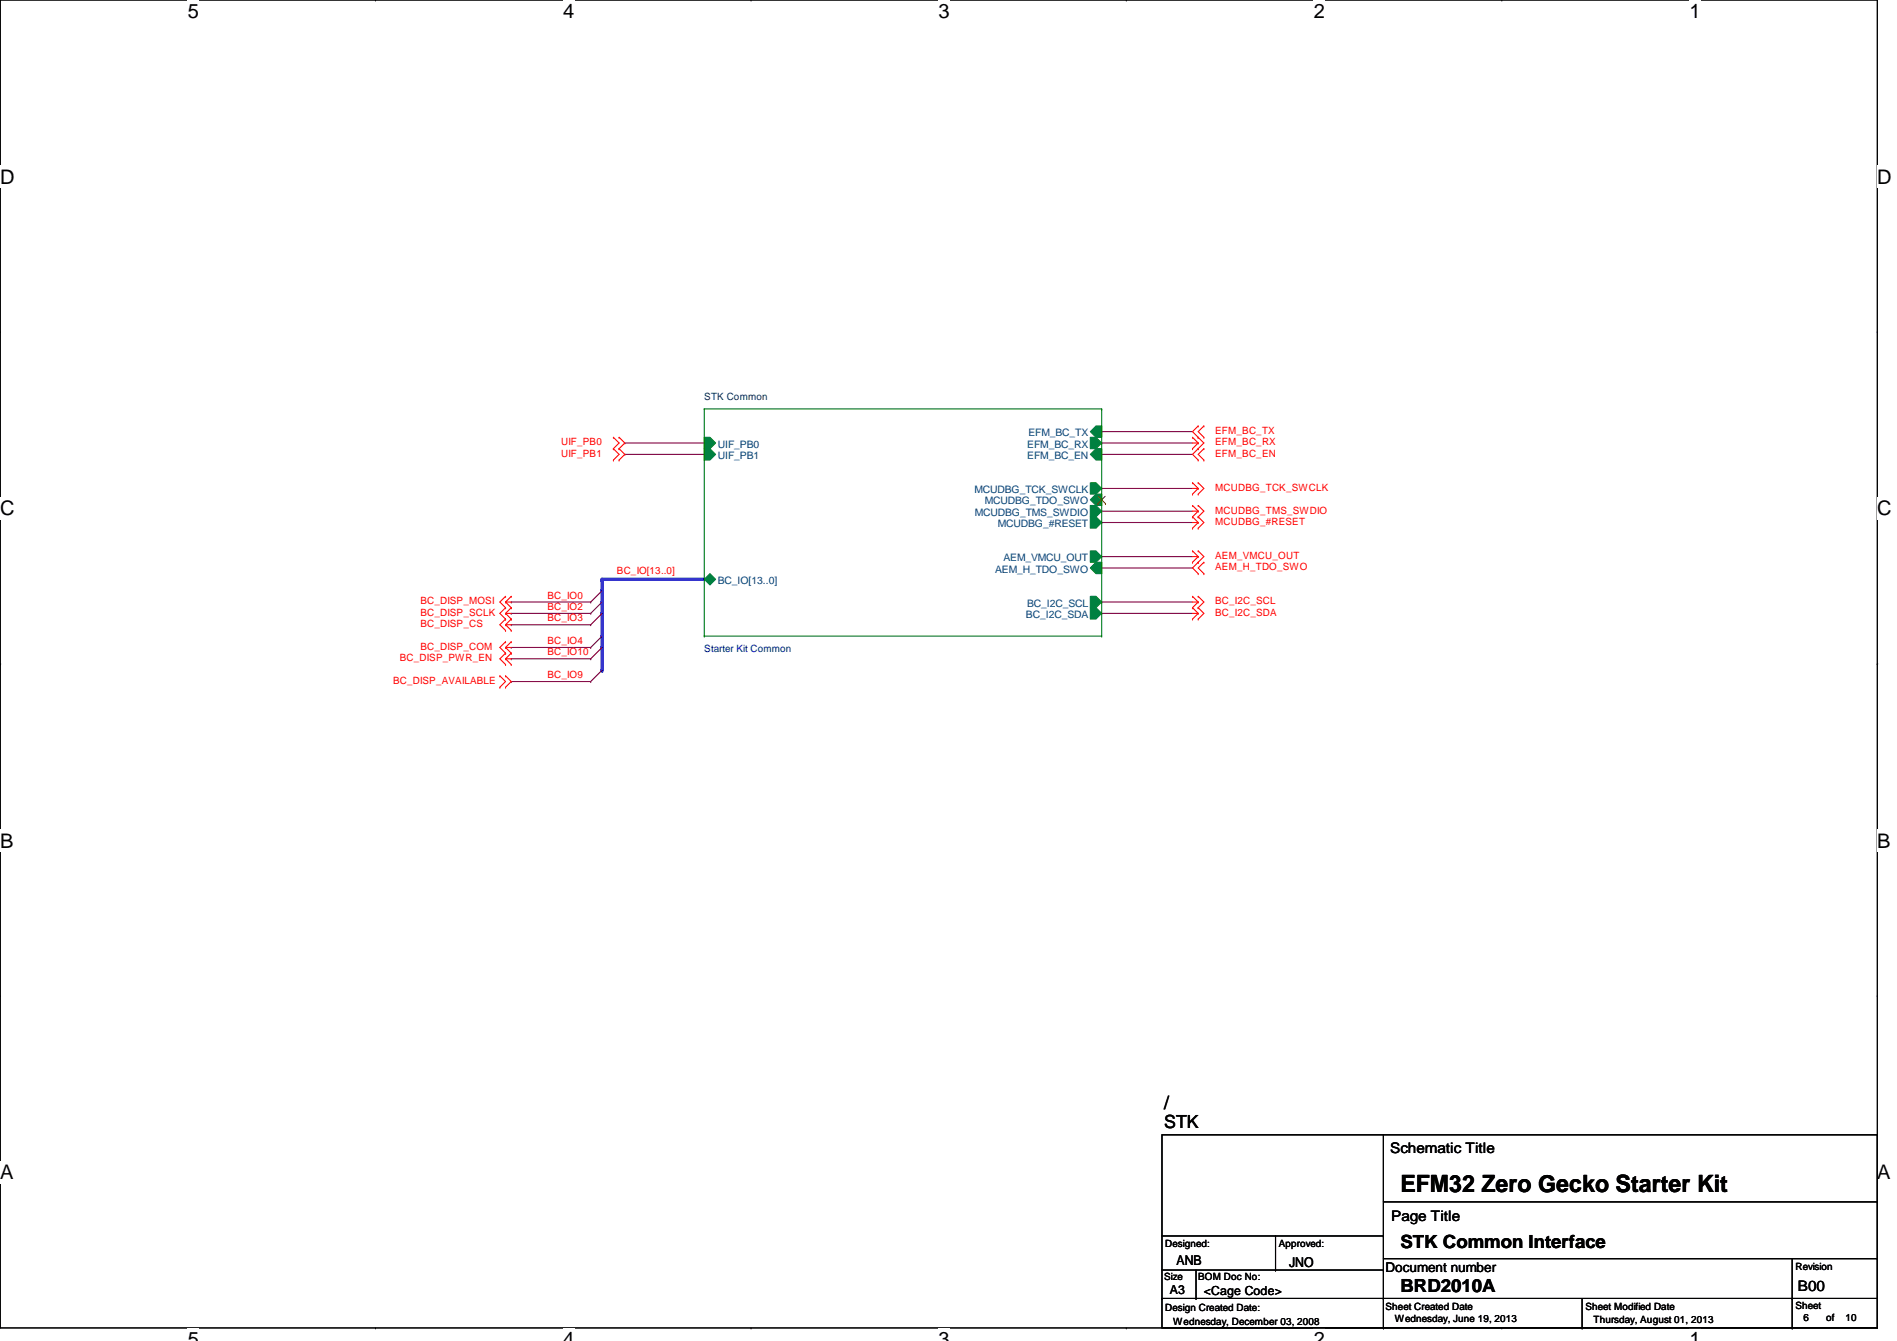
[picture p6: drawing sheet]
<svg xmlns="http://www.w3.org/2000/svg" width="297mm" height="210mm" viewBox="0 0 297 210" stroke-linecap="round" stroke-linejoin="round" font-family="sans-serif">
<path d="M0 0h294v207.9h-294z" fill="none" stroke="#000" stroke-width=".17"/>
<g fill="#fff">
<path d="M29.4 0h1.8v3.5h-1.8z"/>
<path d="M29.4 207.9h1.8v2h-1.8z"/>
</g>
<path d="M58.8 0h.1M58.8 207.9h.1" fill="none" stroke="#000" stroke-width=".17"/>
<g fill="#fff">
<path d="M88.2 0h1.7v3.5h-1.7z"/>
<path d="M88.2 207.9h1.7v2h-1.7z"/>
</g>
<path d="M117.6 0h.1M117.6 207.9h.1" fill="none" stroke="#000" stroke-width=".17"/>
<g fill="#fff">
<path d="M147 0h1.7v3.5h-1.7z"/>
<path d="M147 207.9h1.7v2h-1.7z"/>
</g>
<path d="M176.4 0h.1M176.4 207.9h.1" fill="none" stroke="#000" stroke-width=".17"/>
<g fill="#fff">
<path d="M205.7 0h1.8v3.5h-1.8z"/>
<path d="M205.7 207.9h1.8v2h-1.8z"/>
</g>
<path d="M235.2 0h.1M235.2 207.9h.1" fill="none" stroke="#000" stroke-width=".17"/>
<g fill="#fff">
<path d="M264.5 0h1.8v3.5h-1.8z"/>
<path d="M264.5 207.9h1.8v2h-1.8z"/>
<path d="M0 26h2.3v3.4h-2.3z"/>
<path d="M294 26h2.2v3.4h-2.2z"/>
<path d="M0 77.9h2.3v3.5h-2.3z"/>
<path d="M294 77.9h2.2v3.5h-2.2z"/>
</g>
<path d="M0 51.9h.1M294 51.9h.1" fill="none" stroke="#000" stroke-width=".17"/>
<g fill="#fff">
<path d="M0 129.9h2.1v3.4h-2.1z"/>
<path d="M294 129.9h2v3.4h-2z"/>
</g>
<path d="M0 103.9h.1M294 103.9h.1" fill="none" stroke="#000" stroke-width=".17"/>
<path d="M0 103.9h.1M294 103.9h.1" fill="none" stroke="#000" stroke-width=".16"/>
<g fill="#fff">
<path d="M0 181.8h2.1v3.5h-2.1z"/>
<path d="M294 181.8h2v3.5h-2z"/>
</g>
<path d="M0 155.9h.1M294 155.9h.1" fill="none" stroke="#000" stroke-width=".17"/>
<g fill="none" stroke="#800040" stroke-width=".17">
<path d="M97.8 69.3h.1M97.8 71.1h.1M97.8 69.3h12.5M97.8 71.1h12.5M80 96h.1M80 94.2h.1M80 97.8h.1M80 96h12.5M80 94.2h12.5M80 97.8h12.5M80 101.3h.1M80 106.7h.1"/>
<path d="M80 103.1h.1M80 101.3h12.5M80 106.7h12.5M80 103.1h12.5"/>
</g>
<path d="M94.3 90.7h16" fill="none" stroke="#00f" stroke-width=".51"/>
<circle cx="94.3" cy="90.7" r=".25" fill="#00f"/>
<path d="M94.3 90.7v1.8" fill="none" stroke="#00f" stroke-width=".51"/>
<circle cx="94.3" cy="92.5" r=".25" fill="#00f"/>
<path d="M94.3 94.2v1.8" fill="none" stroke="#00f" stroke-width=".51"/>
<circle cx="94.3" cy="96" r=".25" fill="#00f"/>
<path d="M94.3 96v3.6" fill="none" stroke="#00f" stroke-width=".51"/>
<circle cx="94.3" cy="99.6" r=".25" fill="#00f"/>
<path d="M94.3 92.5v1.7" fill="none" stroke="#00f" stroke-width=".51"/>
<circle cx="94.3" cy="94.2" r=".25" fill="#00f"/>
<path d="M94.3 99.6v1.7" fill="none" stroke="#00f" stroke-width=".51"/>
<circle cx="94.3" cy="101.3" r=".25" fill="#00f"/>
<path d="M94.3 101.3v3.6" fill="none" stroke="#00f" stroke-width=".51"/>
<circle cx="94.3" cy="104.9" r=".25" fill="#00f"/>
<g fill="none" stroke="#800040" stroke-width=".17">
<path d="M172.5 67.6h.1M172.5 69.3h.1M172.5 71.1h.1M172.5 76.5h.1M172.5 67.6h14.2M172.5 69.3h14.2M172.5 71.1h14.2M172.5 76.5h14.2M92.5 94.2h.1M92.5 96h.1M92.5 97.8h.1M94.3 92.5l-1.8 1.7"/>
<path d="M94.3 94.2l-1.8 1.8M94.3 99.6l-1.8 1.7M94.3 96l-1.8 1.8M172.5 80h.1M172.5 81.8h.1M172.5 94.2h.1M172.5 87.1h.1M172.5 88.9h.1M172.5 96h.1M172.5 80h14.2M172.5 81.8h14.2M172.5 94.2h14.2"/>
<path d="M172.5 87.1h14.2M172.5 88.9h14.2M172.5 96h14.2M92.5 101.3h.1M92.5 103.1h.1M92.5 106.7h.1M94.3 101.3l-1.8 1.8M94.3 104.9l-1.8 1.8"/>
</g>
<g fill="none" stroke="#f00" stroke-width=".17">
<path d="M96.1 68.5h.1M96.1 70.2h.1M96.1 72h.1M96.1 68.5l.8 .8-.8 .9M96.1 70.2l.8 .9-.8 .9M96.9 68.5h.1M96.9 70.2h.1M96.9 72h.1M96.9 68.5l.9 .8-.9 .9M96.9 70.2l.9 .9-.9 .9M186.7 68.5h.1M186.7 70.2h.1"/>
<path d="M186.7 75.6h.1M186.7 77.3h.1M186.7 79.1h.1M186.7 68.5l.9 .8M186.7 69.3h.9M186.7 75.6l.9 .9M186.7 76.5h.9M186.7 79.1l.9 .9M187.6 66.7h.1M187.6 68.5h.1M187.6 70.2h.1M187.6 72h.1"/>
<path d="M187.6 69.3h.1M187.6 75.6h.1M187.6 77.3h.1M187.6 76.5h.1M187.6 79.1h.1M187.6 66.7l-.9 .9 1.8 1.7-1.8 1.8 .9 .9M187.6 69.3l-.9 .9M187.6 75.6l.9 .9-.9 .8M187.6 76.5l-.9 .8M187.6 79.1l.9 .9-.9 .9M188.5 66.7h.1M188.5 68.5h.1"/>
<path d="M188.5 70.2h.1M188.5 72h.1M188.5 66.7l-.9 .9 .9 .9M188.5 70.2l-.9 .9 .9 .9M79.2 95.1h.1M79.2 96.9h.1M79.2 96h.1M79.2 93.3h.1M79.2 94.2h.1M79.2 98.7h.1M79.2 97.8h.1M79.2 95.1l-.9 .9 .9 .9"/>
<path d="M79.2 96l.8 .9M79.2 96h.8M79.2 93.3l-.9 .9 .9 .9M79.2 94.2l.8 .9M79.2 94.2h.8M79.2 96.9l-.9 .9 .9 .9M79.2 97.8l.8 .9M79.2 97.8h.8M80 95.1h.1M80 96.9h.1M80 93.3h.1M80 98.7h.1"/>
<path d="M80 95.1l-.8 .9M80 93.3l-.8 .9M80 96.9l-.8 .9M186.7 80.9h.1M186.7 82.7h.1M186.7 86.2h.1M186.7 88h.1M186.7 95.1h.1M186.7 96.9h.1M186.7 93.3h.1M186.7 96h.9M186.7 94.2h.9"/>
<path d="M186.7 80h.9M186.7 80.9l.9 .9M186.7 81.8h.9M186.7 86.2l.9 .9M186.7 87.1h.9M186.7 95.1l.9 .9M186.7 93.3l.9 .9M187.6 80.9h.1M187.6 80h.1M187.6 82.7h.1M187.6 81.8h.1M187.6 86.2h.1"/>
<path d="M187.6 88h.1M187.6 87.1h.1M187.6 89.8h.1M187.6 95.1h.1M187.6 96.9h.1M187.6 96h.1M187.6 93.3h.1M187.6 94.2h.1M187.6 80l-.9 .9M187.6 80.9l.9 .9-.9 .9M187.6 81.8l-.9 .9M187.6 86.2l.9 .9-1.8 1.8 .9 .9"/>
<path d="M187.6 87.1l-.9 .9M187.6 95.1l.9 .9-.9 .9M187.6 96l-.9 .9M187.6 93.3l.9 .9-.9 .9M187.6 94.2l-.9 .9M188.5 88h.1M188.5 89.8h.1M188.5 88l-.9 .9 .9 .9M78.3 105.8h.1M78.3 107.6h.1M78.3 105.8l.9 .9-.9 .9M79.2 100.5h.1"/>
<path d="M79.2 102.2h.1M79.2 101.3h.1M79.2 104h.1M79.2 103.1h.1M79.2 105.8h.1M79.2 107.6h.1M79.2 100.5l-.9 .8 .9 .9M79.2 101.3l.8 .9M79.2 101.3h.8M79.2 102.2l-.9 .9 .9 .9M79.2 103.1l.8 .9M79.2 103.1h.8"/>
<path d="M79.2 105.8l.8 .9-.8 .9M80 100.5h.1M80 102.2h.1M80 104h.1M80 100.5l-.8 .8M80 102.2l-.8 .9"/>
</g>
<g fill="none" stroke="#000" stroke-width=".17">
<path d="M181.9 177.6h112.1v30.3h-112.1zM216.6 177.6v30.3M181.9 198.8h34.7M181.9 193.5h34.7M187.3 198.8v4.4M199.7 198.8h.1M199.7 193.5v5.3M216.6 198.8h.1M216.6 193.5h.1M216.6 188.1h77.4M216.6 197h77.4M280.6 197v10.9"/>
<path d="M294 188.1h.1M294 197h.1M181.9 203.2h.1M181.9 203.2h112.1M187.3 203.2h.1M216.6 203.2h.1M216.6 207.9h.1M247.7 207.9h.1M247.7 203.2v4.7M280.6 203.2h.1M280.6 207.9h.1"/>
</g>
<path d="M110.3 68.5h.9l.9 .8-.9 .9h-.9z" fill-rule="evenodd" fill="#008040"/>
<path d="M110.3 68.5h.9l.9 .8-.9 .9h-.9z" fill="none" stroke="#008040" stroke-width=".17"/>
<path d="M110.3 70.2h.9l.9 .9-.9 .9h-.9z" fill-rule="evenodd" fill="#008040"/>
<path d="M110.3 70.2h.9l.9 .9-.9 .9h-.9z" fill="none" stroke="#008040" stroke-width=".17"/>
<path d="M171.6 66.7h.9v1.8h-.9l-.9-.9z" fill-rule="evenodd" fill="#008040"/>
<path d="M171.6 66.7h.9v1.8h-.9l-.9-.9z" fill="none" stroke="#008040" stroke-width=".17"/>
<path d="M170.7 68.5h.9l.9 .8-.9 .9h-.9z" fill-rule="evenodd" fill="#008040"/>
<path d="M170.7 68.5h.9l.9 .8-.9 .9h-.9z" fill="none" stroke="#008040" stroke-width=".17"/>
<path d="M170.7 71.1l.9-.9h.9v1.8h-.9z" fill-rule="evenodd" fill="#008040"/>
<path d="M170.7 71.1l.9-.9h.9v1.8h-.9z" fill="none" stroke="#008040" stroke-width=".17"/>
<path d="M170.7 79.1h.9l.9 .9-.9 .9h-.9z" fill-rule="evenodd" fill="#008040"/>
<path d="M170.7 79.1h.9l.9 .9-.9 .9h-.9z" fill="none" stroke="#008040" stroke-width=".17"/>
<path d="M170.7 75.6h.9l.9 .9-.9 .8h-.9z" fill-rule="evenodd" fill="#008040"/>
<path d="M170.7 75.6h.9l.9 .9-.9 .8h-.9z" fill="none" stroke="#008040" stroke-width=".17"/>
<path d="M170.7 80.9h.9l.9 .9-.9 .9h-.9z" fill-rule="evenodd" fill="#008040"/>
<path d="M170.7 80.9h.9l.9 .9-.9 .9h-.9z" fill="none" stroke="#008040" stroke-width=".17"/>
<path d="M170.7 78.2l.9-.9h.9v1.8h-.9z" fill-rule="evenodd" fill="#008040"/>
<path d="M170.7 78.2l.9-.9h.9v1.8h-.9z" fill="none" stroke="#008040" stroke-width=".17"/>
<path d="M171.9 78.8h.1M172 77.7l1.1 1.1M173.1 77.7l-1.2 1.1M173.1 78.8h.1" fill="none" stroke="#804000" stroke-width=".16"/>
<path d="M170.7 86.2h.9l.9 .9-.9 .9h-.9z" fill-rule="evenodd" fill="#008040"/>
<path d="M170.7 86.2h.9l.9 .9-.9 .9h-.9z" fill="none" stroke="#008040" stroke-width=".17"/>
<path d="M170.7 88.9l.9-.9h.9v1.8h-.9z" fill-rule="evenodd" fill="#008040"/>
<path d="M170.7 88.9l.9-.9h.9v1.8h-.9z" fill="none" stroke="#008040" stroke-width=".17"/>
<path d="M170.7 93.3h.9l.9 .9-.9 .9h-.9z" fill-rule="evenodd" fill="#008040"/>
<path d="M170.7 93.3h.9l.9 .9-.9 .9h-.9z" fill="none" stroke="#008040" stroke-width=".17"/>
<path d="M170.7 95.1h.9l.9 .9-.9 .9h-.9z" fill-rule="evenodd" fill="#008040"/>
<path d="M170.7 95.1h.9l.9 .9-.9 .9h-.9z" fill="none" stroke="#008040" stroke-width=".17"/>
<path d="M110.3 90.7l.9-.9 .9 .9-.9 .9z" fill="#008040"/>
<path d="M110.3 90.7l.9-.9 .9 .9-.9 .9z" fill="none" stroke="#008040" stroke-width=".17"/>
<path d="M110.3 64h.1M110.3 64h62.2M110.3 64v35.6M172.5 64h.1M172.5 64v35.6M110.3 99.6h.1M110.3 99.6h62.2M172.5 99.6h.1" fill="none" stroke="#008000" stroke-width=".17"/>
<text font-size="3.7" x="219.3" y="186.6">EFM32 Zero Gecko Starter Kit</text>
<g font-size="3.1">
<text x="29.4" y="2.8">5</text>
<text x="88.2" y="2.8">4</text>
<text x="147" y="2.8">3</text>
<text x="205.7" y="2.8">2</text>
<text x="264.5" y="2.8">1</text>
<text x="0" y="28.7">D</text>
<text x="294" y="28.7">D</text>
<text x="0" y="80.7">C</text>
<text x="294" y="80.7">C</text>
<text x="0" y="132.7">B</text>
<text x="294" y="132.7">B</text>
<text x="0" y="184.6">A</text>
<text x="294" y="184.6">A</text>
<text x="29.4" y="210.7">5</text>
<text x="88.2" y="210.7">4</text>
<text x="147" y="210.7">3</text>
<text x="205.7" y="210.7">2</text>
<text x="264.5" y="210.7">1</text>
</g>
<g font-size="2.8">
<text x="182.3" y="173.6">/</text>
<text x="182.3" y="176.6">STK</text>
<text x="219.3" y="195.4">STK Common Interface</text>
<text x="219.3" y="202.3">BRD2010A</text>
</g>
<g font-size="2.3">
<text x="217.7" y="180.4">Schematic Title</text>
<text x="217.8" y="191.1">Page Title</text>
<text x="281.5" y="202.1">B00</text>
</g>
<g font-size="2.1">
<text x="184.2" y="198.1">ANB</text>
<text x="201.8" y="198.2">JNO</text>
<text x="217" y="199.1">Document number</text>
</g>
<g font-size="1.9">
<text x="183.2" y="202.5">A3</text>
<text x="188.5" y="202.7">&lt;Cage Code&gt;</text>
</g>
<text font-size="1.6" fill="#004040" x="110.3" y="62.6">STK Common</text>
<g font-size="1.6" fill="#f00">
<text x="87.9" y="69.7">UIF_PB0</text>
<text x="87.9" y="71.5">UIF_PB1</text>
<text x="190.3" y="67.9">EFM_BC_TX</text>
<text x="190.3" y="71.5">EFM_BC_EN</text>
<text x="190.3" y="69.7">EFM_BC_RX</text>
<text x="190.3" y="76.8">MCUDBG_TCK_SWCLK</text>
<text x="190.3" y="80.4">MCUDBG_TMS_SWDIO</text>
<text x="190.3" y="82.2">MCUDBG_#RESET</text>
<text x="96.6" y="89.9">BC_IO[13..0]</text>
<text x="190.3" y="87.5">AEM_VMCU_OUT</text>
<text x="190.3" y="89.3">AEM_H_TDO_SWO</text>
<text x="65.8" y="94.6">BC_DISP_MOSI</text>
<text x="85.7" y="95.5">BC_IO2</text>
<text x="85.7" y="93.7">BC_IO0</text>
<text x="190.3" y="94.6">BC_I2C_SCL</text>
<text x="65.8" y="96.4">BC_DISP_SCLK</text>
<text x="65.8" y="98.2">BC_DISP_CS</text>
<text x="65.8" y="101.7">BC_DISP_COM</text>
<text x="85.7" y="100.8">BC_IO4</text>
<text x="85.7" y="97.2">BC_IO3</text>
<text x="190.3" y="96.4">BC_I2C_SDA</text>
<text x="61.5" y="107.1">BC_DISP_AVAILABLE</text>
<text x="62.6" y="103.5">BC_DISP_PWR_EN</text>
<text x="85.7" y="106.1">BC_IO9</text>
<text x="85.7" y="102.6">BC_IO10</text>
</g>
<g font-size="1.6" fill="#004080">
<text x="112.4" y="70.1">UIF_PB0</text>
<text x="112.4" y="71.8">UIF_PB1</text>
<text x="160.9" y="70.1">EFM_BC_RX</text>
<text x="160.9" y="71.8">EFM_BC_EN</text>
<text x="161" y="68.3">EFM_BC_TX</text>
<text x="152.6" y="77.2">MCUDBG_TCK_SWCLK</text>
<text x="152.7" y="80.7">MCUDBG_TMS_SWDIO</text>
<text x="154.2" y="79">MCUDBG_TDO_SWO</text>
<text x="156.2" y="82.5">MCUDBG_#RESET</text>
<text x="155.8" y="89.6">AEM_H_TDO_SWO</text>
<text x="157.1" y="87.8">AEM_VMCU_OUT</text>
<text x="112.4" y="91.4">BC_IO[13..0]</text>
<text x="160.8" y="95">BC_I2C_SCL</text>
<text x="160.7" y="96.7">BC_I2C_SDA</text>
</g>
<text font-size="1.6" fill="#000080" x="110.3" y="102.1">Starter Kit Common</text>
<g font-size="1.6">
<text x="182.5" y="195.2">Designed:</text>
<text x="200.2" y="195.2">Approved:</text>
<text x="182.3" y="200.4">Size</text>
<text x="187.6" y="200.4">BOM Doc No:</text>
<text x="281.1" y="198.8">Revision</text>
<text x="182.5" y="205.2">Design Created Date:</text>
<text x="183.7" y="207.3">Wednesday, December 03, 2008</text>
<text x="217" y="205">Sheet Created Date</text>
<text x="218.4" y="207">Wednesday, June 19, 2013</text>
<text x="248.2" y="205">Sheet Modified Date</text>
<text x="249.5" y="207.1">Thursday, August 01, 2013</text>
<text x="281.1" y="204.9">Sheet</text>
<text x="282.4" y="206.8">6</text>
<text x="286" y="206.8">of</text>
<text x="289" y="206.8">10</text>
</g>
</svg>
